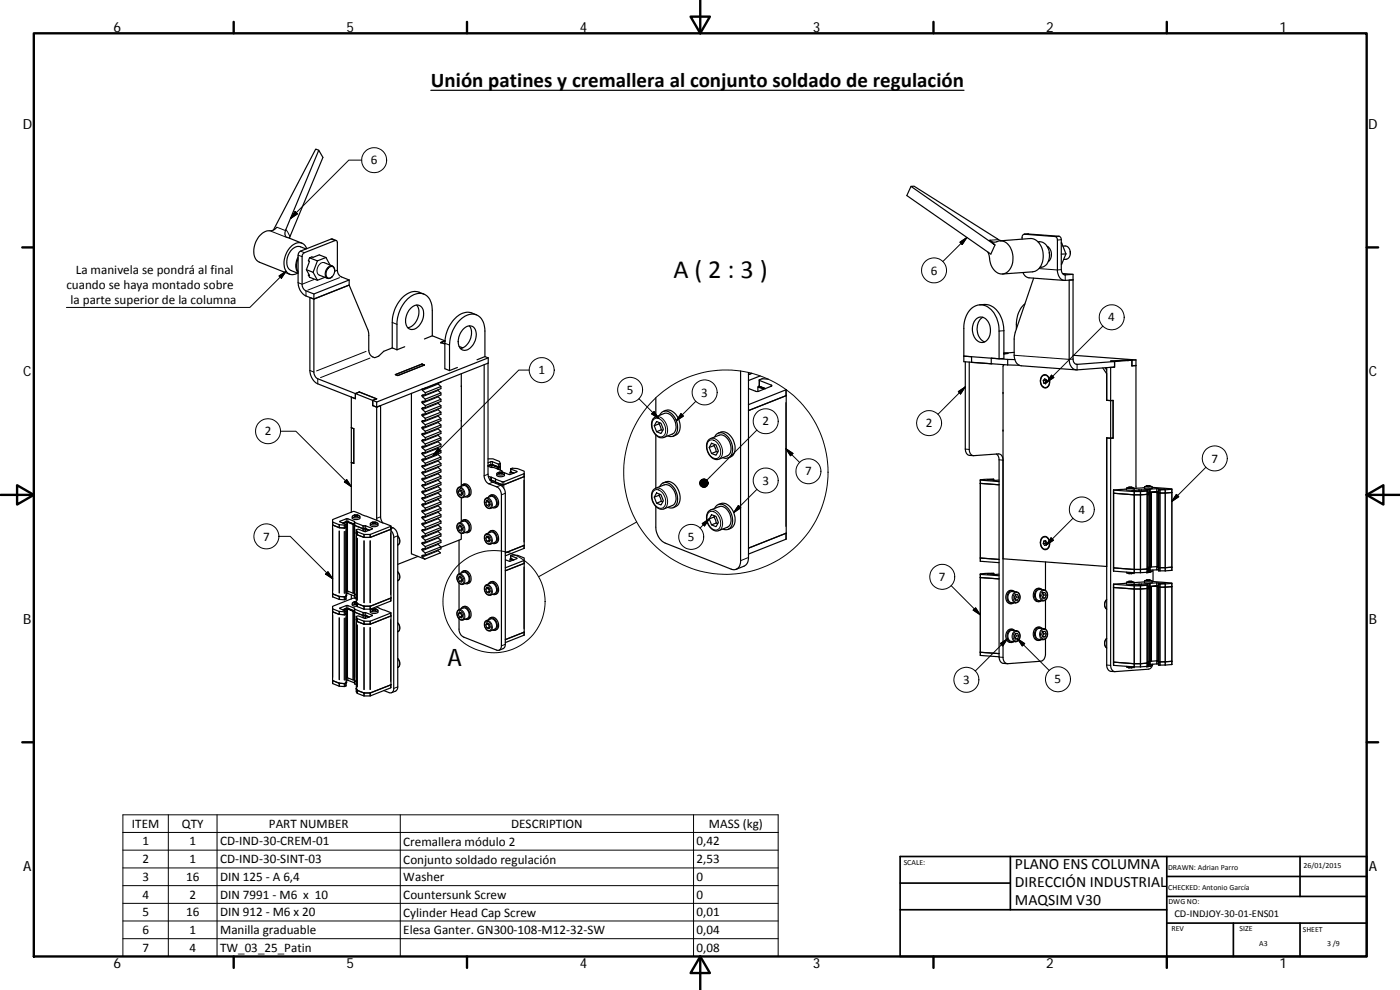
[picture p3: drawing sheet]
<svg xmlns="http://www.w3.org/2000/svg" width="420mm" height="297mm" viewBox="0 0 420 297" stroke-linecap="round" stroke-linejoin="round" font-family="sans-serif">
<g fill="none" stroke="#000" stroke-width=".36">
<path d="M129.3 27.1h160M95.7 45.1l1.2 2.1-10 24.3M273.4 55.9l-1.3 2.8 25.3 17.5 1.2-2.7M82.1 69l12.7-24.3 .9 .4-9.9 23.8-.3 1.5 .6 .8M83.1 68.2a2.89 2.89 0 0 1-2.8 1.1 6.3 6.3 0 0 0-3.3 8.7l.9 .7 9 3.6M86.2 71.2l4.4 1.8M89.5 77.6a4.5 4.5 0 0 0 0 3.9M89.5 77.1a4.3 4.3 0 0 0 0 4.7M91.8 74.7l-1.6-.7a3.6 3.6 0 0 0-4 3.4 3.2 3.2 0 0 0 1.2 3.8l2.1 .8M92.1 74.6a2.56 2.56 0 0 0-4.5-.9 6.6 6.6 0 0 0-1.7 7.7 2.35 2.35 0 0 0 3.4 .5M92.9 77.4l-.3 .9 .3 .1-.9 2.5M92.9 77.4l2.4 .9"/>
<path d="M95.3 78.3l-1.3 3.4M97.3 78.8l2.4 1M97.8 77.3l1.2 2.2M97.8 77.3l-2-.8-1.9 .7-.3-.1-.7 .3M97.8 77.3l-2.5 1M100.9 72.2l-1.4-.5-9.6 3.9-.4 1v8.2a4.5 4.5 0 0 0 2.3 4l2.4 .9M300.1 72.3l9.1-.7a4.8 4.8 0 0 1 3.9 5.5 4.2 4.2 0 0 1-3.2 4.5l-9 .6M300.5 72.2l-26.2-16.3h-.9l25.2 17.6-1.5-1.4a2.2 2.2 0 0 0 2.8 .2 4.2 4.2 0 0 1 4 4.2 4.8 4.8 0 0 1-2.9 5.7 4.4 4.4 0 0 1-4-4.8l-.6-1.8M306.7 71.8a1.08 1.08 0 0 1 .7-1.5l9.2 .7 .5 .2 .2 .8v9a2.73 2.73 0 0 0 2.4 3.1l2.3-.1M307.4 70.3l10.4 .6 .5 .2 .2 .8v9a1.4 1.4 0 0 0 1.2 1.6l2.3-.2M311.5 72.6a3.4 3.4 0 0 1 3.5 3.8 3.2 3.2 0 0 1-2.9 3.8M314.3 73.9a2.92 2.92 0 0 1 .3 4.6"/>
<path d="M314.7 74.2h-.3M314.9 75.8h.1M314.9 75.8l.1 .8M314.9 78.1l-.2 .1M318.6 72.9h.1M318.6 72.9l1.3 3.3M319 73.9a2.07 2.07 0 0 1 2.1 1 2.07 2.07 0 0 1-.3 2.4l-.6 .4-1 .2M319.9 76.2l-1.4 .1M319.9 76.2l-1.4 3M321.2 75.5h.1M321.2 75.5v.4M92 80.9l.9 1.8-.3-.2 .3 .7 2.4 .9"/>
<path d="M92 80.9l2 .8M94 81.7l1.3 2.4 2.2-.9M94.2 89.7l-1.2-.4v21.9a4.6 4.6 0 0 0 2.4 4l11.2 4.4v-1.5M95.8 82.5l2.5 1M98.7 80.3a1.09 1.09 0 0 1 1.4-.2 1.09 1.09 0 0 1 .3 1.5 1.66 1.66 0 0 1-2.2 1.6 2.22 2.22 0 0 1 .5-2.9zM100.4 81.2a1.19 1.19 0 0 0-.8-1.4 1.19 1.19 0 0 0-1.5 .8 1.89 1.89 0 0 0 .4 3l.7-.2 .5-.4M104.8 84l-2.3-.9a2.27 2.27 0 0 1-1.2-2v-8.3l-.2-.5-.4-.1-9.7 3.8-.3 .8v8.5a2.13 2.13 0 0 0 1.1 2l2.4 .9M104.8 84l-10.6 4.2v1.5M104.8 84v1.5l-10.6 4.2M123.3 92.5a2.13 2.13 0 0 1 2.6-.8 2.13 2.13 0 0 1 1.2 2.4 4.7 4.7 0 0 1-3.5 4.8 2.56 2.56 0 0 1-1.8-3.5l.4-1.4zM125.1 91.5a4.7 4.7 0 0 1-2.7 6.8M127.2 88.2l-1.4-.5a5.6 5.6 0 0 0-6.2 3 11.2 11.2 0 0 0-1.9 6.1v7.6"/>
<path d="M139.1 98.7a2.14 2.14 0 0 1 2.6-.8 2.14 2.14 0 0 1 1.2 2.5 4.7 4.7 0 0 1-3.5 4.7 2.61 2.61 0 0 1-1.8-3.5l.6-1.8zM140.9 97.8a4.7 4.7 0 0 1-2.7 6.8M143 94.5l-1.4-.6a5.5 5.5 0 0 0-6.1 3 11 11 0 0 0-2 6.1v7.6l1.4 .6M292.8 95.9a2.3 2.3 0 0 1 3.9 1 4.1 4.1 0 0 1-1.6 5.8 3.4 3.4 0 0 1-3.3-4l.2-1.4zM294 91.5a5.7 5.7 0 0 1 6.8 4.5l.5 3.2v8.3l-1.5 .1M295 95.2a4.4 4.4 0 0 0 .5 7.4M307 81.8a2.19 2.19 0 0 0 1.8 1.6l10.7 .7M307.6 91.2a8.5 8.5 0 0 0-2.6 7.5M310.2 83.5l-5.5 16.2-.3 1.5v5.4a2.93 2.93 0 0 0 2.1 3.1l16.5 1.3M318.9 82.1l3.1 .2v1.7M320.9 84.1v23.7a2.69 2.69 0 0 0 2.3 3.2l11.3-.9v-1.6M322 84v23.7a1.42 1.42 0 0 0 1.2 1.6l11.3-.8"/>
<path d="M105.4 119.2h.1M105.4 119.2v34.5M106.6 119.6h.1M106.7 118.1v1.6l-1.3-.5M107.8 117.6l5.2 2.1-1.1 .4M107.8 117.6l-1.1 .5 5.2 2M107.8 117.6l-1.2 .5M107.8 117.6l5.3 2.1-1.2 .4M107.8 117.6h.1M117.7 104.4l1.4 .5M117.7 104.4l-2.5 1-1.6 1.5-1.2 .4a2.32 2.32 0 0 1-1.7-2.2l-.2-5.8-5.7-13.8-10.6 4.2v21.9a2.37 2.37 0 0 0 1.2 2l11.2 4.5M118.6 112.4l8.1-3.2 .7 .3-8 3.2z"/>
<path d="M118.7 112.4h.1M119.4 112.7h.1M121.5 104l-2.4 .9M123.5 118v48.2l4 1.6M126.7 109.2l.7 .3-8 3.2-.7-.3M126.7 109.2l-8 3.2M126.7 116.8l.9 1v.7M127.6 116.5l-.5 .1M127.6 118.5l-.9 .2 .9 1.1v.6M129.7 100.8v-7.7a4.4 4.4 0 0 0-3.6-5.1 7.8 7.8 0 0 0-6.5 6.1l-.5 2.6v8.2M129.7 100.8l-2.3 .9M129.7 100.8l3.8 1.5"/>
<path d="M131.4 117l.9 .9v.6l-4.7 1.9M131.4 118.9l.9 .9v.6l-4.7 1.9M131.4 115.1l.9 .9v.6l-4.7 1.9M132.3 114.5l-4.7 1.9M132.3 116l-4.7 1.8M132.3 117.9l-4.7 1.9M132.3 119.8l-4.7 1.9M133.5 102.3l-1.2 .4 1.2 .5-1.2-.5 1.3-.4M133.5 102.3h.1M137.3 110.3l-2.4 .9M137.8 103.9l1.1 .5M138.4 112.1v3.8"/>
<path d="M138.5 115.9l-.1 10.4M138.5 115.9h-.1M145.3 109.4v33.3a2.84 2.84 0 0 0 1.4 2.5l2.4 .9a2.64 2.64 0 0 1 1.4 2.4v45.3a1.1 1.1 0 0 1-1.4 1.3l-9.9-3.9a2.58 2.58 0 0 1-1.4-2.4v-3.1M145.5 107v-7.7a4.7 4.7 0 0 0-3.2-5 7.2 7.2 0 0 0-6.6 5.4l-.6 1.9-.2 1.9v7.7M145.5 107l1 .4M145.5 107l-2.3 1M146.5 108.9v33.4a2.64 2.64 0 0 0 1.4 2.4l2.3 .9a2.72 2.72 0 0 1 1.4 2.4v45.3l-.2 1.1-1.6 .7M146.5 107.4l-33.5 13.2M146.5 107.4v1.5l-33.5 13.3M196.8 119.4v5.6M222.3 111.3v56.9a2.17 2.17 0 0 1-2.9 2.6l-19.7-7.8a5.3 5.3 0 0 1-2.9-4.8v-6.2M224.6 111.8v55.5a2.62 2.62 0 0 1-1.3 2.6l-2.4 .9"/>
<path d="M225.6 112l-1 .4M227.4 116.1v1.4M227.8 114v2M227.8 115.8l1.9 .8zM228.1 112.8l-3.5 1.4M229.7 116.6l-1.8-.7-.5 .2 1.8 .7M230.6 113.8l-1.8-.2-1 .4 3.8 1.6v.2l-4.2 1.7-2.8-.9M236 118.6l-11.4 4.6M289.7 108.6v26.1a1.76 1.76 0 0 0 1.3 1.9l1.2 .1M290.9 108.6v26.3a1.64 1.64 0 0 0 1.4 1.8l7.3-.5a1.55 1.55 0 0 1 1.4 1.9M297.7 109.1l-.2 .1M299.8 107.6v-8.3a7.7 7.7 0 0 0-4.6-7.7 4.8 4.8 0 0 0-5.4 3.8l-.5 2.5v10.6l13.1 1"/>
<path d="M299.8 107.6l-2.3-.1v1.7l-5.9-.5v-1.7l-2.3-.2 13.1 1M301.3 106l1.1 .1M301.3 109.4l-.3 .4v19.3M302.4 107.8l2.2 .1M302.4 107.8v1.7M302.4 109.5l3.5 .1M304.4 105.7l-3.1 .3h1.2l-1.2 .2 1.1-.2M312.7 112.8a1.42 1.42 0 0 1 1.7-.1 1.42 1.42 0 0 1 .6 1.5 1.55 1.55 0 0 1-.3 1.6 1.55 1.55 0 0 1-1.6 .4 2.46 2.46 0 0 1-.4-3.4zM312.8 112.9a1.37 1.37 0 0 1 1.6-.1 1.37 1.37 0 0 1 .5 1.5 1.34 1.34 0 0 1-.4 1.6 1.34 1.34 0 0 1-1.7-.1 2.38 2.38 0 0 1 0-2.9zM313.1 114.2l.1 .7M313.1 114.2l.4-.5 .5 .2 .1 .8-.3 .5-.6-.3M313.5 112.5h.1"/>
<path d="M313.6 114.1l.2 .8M313.6 114.1l-.5 .1M313.8 114.9h-.6M313.8 114.9h.1M313.9 116.3h-.1M313.9 113.8l-.3 .3M322 106.6l18.9 1.4M331 110.4l1.1 1.7 .2 8M331.7 110.3l.4 .7M332.1 110.3v9.8M333.1 110.2l.2 .1M333.3 110.3v89.3a1.69 1.69 0 0 0 1.4 1.9l9.9-.7a1.69 1.69 0 0 0 1.4-1.5"/>
<path d="M334.5 110.2l-1.2 .1M334.5 108.5v1.7h-.2M338.5 108l1.2 .1M338.5 108l-5.2 .4 1.2 .1 5.2-.4M338.5 108l-5.2 .4 1.2 .1M339.7 109.7h.1M339.7 108.1v1.7M340.7 109.7h.2l.1 36.8M340.9 108v1.6l-1.2 .1M340.9 108l-1.2 .1M340.9 109.7l-1.2 .1M105.4 128.3h.1"/>
<path d="M105.4 128.3l.8 .3M105.4 138.7l.8 .3M105.5 138.7h-.1M106.2 128.6v10.4l-.8-.3M106.2 139h.1M106.2 128.6v10.4M111.9 121.7h.1M111.9 120.1l1.1 .5M111.9 120.1v1.6M111.9 121.7l1.1 .5M113 120.6v1.6M114.2 121.7h.1"/>
<path d="M114.2 121.7v33.7l.7 1.5M114.2 121.7l-1.2 .5 .1 33.9M127.6 120.4h-.8l-.1 .2 .9 1.1v.6M127.6 122.3l-.8 .1-.1 .2 .9 1v.6M127.6 124.2l-.9 .3 .9 1v.7M127.6 126.2l-.9 .2 .1 .3 .8 .7v.7M127.6 128.1l-.9 .2 .9 1.1v.6M127.6 130l-.9 .2 .9 1.1v.6M127.6 131.9l-.8 .1-.1 .2 .9 1v.7M127.6 133.9l-.9 .2 .9 1v.7M127.6 135.8h-.8l-.1 .2 .1 .4 .8 .7v.6M127.6 137.7l-.9 .2 .9 1.1v.6"/>
<path d="M127.6 139.6l-.9 .3 .9 1v.6M131.4 120.8l.9 .9v.7l-4.7 1.8M131.4 122.7l.9 1v.6l-4.7 1.9M131.4 124.7l.9 .9v.6l-4.7 1.9M131.4 126.6l.9 .9v.6l-4.7 1.9M131.4 128.5l.9 .9v.7l-4.7 1.8M131.4 130.5l.9 .9v.6l-4.7 1.9M131.4 132.4l.9 .9v.6l-4.7 1.9M131.4 134.3l.9 .9v.6l-4.7 1.9M131.4 136.2l.9 .9v.7l-4.7 1.8M131.4 138.2l.9 .9v.6l-4.7 1.8M132.3 121.7l-4.7 1.9"/>
<path d="M132.3 123.7l-4.7 1.8M132.3 125.6l-4.7 1.8M132.3 127.5l-4.7 1.9M132.3 129.4l-4.7 1.9M132.3 131.4l-4.7 1.8M132.3 133.3l-4.7 1.8M132.3 135.2l-4.7 1.9M132.3 137.1l-4.7 1.9M132.3 139.1l-4.7 1.8M138.4 126.3h.1M138.4 126.3v19.4M146.5 137.7a4.9 4.9 0 0 1 3.3 .7l.3 .7"/>
<path d="M146.5 138.9l1.2-.4 1.9 .8 .5-.2M146.5 139.9l1.7 .4 4.6 2.1 2.3-.8-1.8-.9 .5-.2a6 6 0 0 1 3.5 .9v.7M146.5 139.9l.9-.3v.7M147.4 139.6l-.9 .1 1.2-.3 1.9 .7M147.6 139.6l.3-.1 1.7 .6-.3 .1zM147.6 139.6v.7M150.1 140l-.5 .1M150.1 139.1v2M196.2 125.5l3.1-1.4a3.3 3.3 0 0 1 3.6 3.5 2.41 2.41 0 0 1-1.1 2.6l-2.6 1.1a3.3 3.3 0 0 1-3.6-3.2v-1.5zM196.8 130.5v16M197.1 126.5l1.3 .5 .7 1.8-.7 1.3-1.3-.6-.7-1.8zM197.8 127.2l.6 1.8"/>
<path d="M197.8 127.2l-1.4 .5M198 124.6a2.14 2.14 0 0 1 1.8-1.3 2.14 2.14 0 0 1 2 1.1 4.7 4.7 0 0 1 .6 6.3l-.9 .3-1.1-.2M198 126.9l-.2 .3M198.4 129l.5 .1M198.4 129l-1.3 .5M199.1 123.4a3.1 3.1 0 0 1 4.4 2.1 3.7 3.7 0 0 1-.7 5.1l-.8 .3M212.7 132l3.1-1.4a3.3 3.3 0 0 1 3.5 3.1 2.53 2.53 0 0 1-1 3.1l-2.6 1a3.5 3.5 0 0 1-3.7-3.8l.2-1.1zM213.5 133l1.4 .5 .7 1.8-.7 1.3-1.4-.5-.7-1.8zM214.3 133.7l.7 1.8M214.3 133.7l-1.5 .6M214.5 133.4l-.2 .3M214.5 131.1a2.11 2.11 0 0 1 1.8-1.3 2.11 2.11 0 0 1 2 1.1 4.6 4.6 0 0 1 .6 6.3l-1 .3-1-.2"/>
<path d="M215 135.5l.4 .1M215 135.5l-1.5 .6M215.6 129.9a3.3 3.3 0 0 1 4.6 2.5 3.3 3.3 0 0 1-1.7 5M224.6 121.4l11.3-4.5 .1 43-11.4 4.6 11.4-4.6v1.8l-11.4 4.5M299 136.2l.6 .6 .2 1.2v59.1a1.76 1.76 0 0 0 1.3 1.9l1.2 .1M301 129.1v68.1a1.69 1.69 0 0 0 1.4 1.9l9.9-.7a1.9 1.9 0 0 0 1.5-2.1v-4.6M332.1 120.1h1.8M332.1 120.1h2v11.3M332.3 131.4h1.8M333.9 131.4h.2M334 120.2v11.2h-1.9v68.1a1.8 1.8 0 0 0 1.3 1.9l1.2 .1M99.8 156.6l.1 .1a6.4 6.4 0 0 0 3.4 .8l.6-.2-1.9-.8 2.1-.9 2.2 .8 .1 .3"/>
<path d="M99.8 157.5h.1a6.4 6.4 0 0 0 3.4 .9l.6-.2M99.8 156.6v-.7l6.4-2.5 11.1 4.4-6.3 2.6a5.3 5.3 0 0 1-3.8-.8M99.8 156.6l.1 22.5a6.1 6.1 0 0 0 3.4 .9l.6-.2v-22.4M103.2 157l.8-.3v22l-.1 .1M103.9 158l.1 .1-.1 .1M104 156.7l-1.1 .2 1.2-.4 2.3 .9M104.3 156.7l1.9 .5-.3 .2zM104.3 156.7v20.6l1.9 .6M105.8 154.9v.7l.9 .3 1.1-.2 .2-.3v-.5M105.8 154.8l1.2-.3a.57 .57 0 0 1 .7 .1 .57 .57 0 0 1 .1 .6l-.8 .2a.79 .79 0 0 1-1.2-.6zM105.9 157.4v20.6M106.2 157.2v20.7"/>
<path d="M106.3 154.6l.9-.1 .3 .4-.6-.1-.4 .2-.2-.1 .3-.2zM106.4 156.7l5.4 1.9-2.2 .9-2.1-.7-.6 .2M106.4 157.6l2.6 1 .8 .1 1 .4-1.1-.3 .9 .4M106.4 156.7v22.4l.5 .3M106.5 154.5v.2M106.6 154.7v.3M106.9 154.6v.2M106.9 159l.3 .6M107.2 154.7v.3M107.2 154.5v.2M107.2 159.6h.1M109.7 158.8v.7"/>
<path d="M111.2 157.1l-.1 .4a1.6 1.6 0 0 0 2.3 0v-.4M111.2 156.9l1.2-.3a.56 .56 0 0 1 .7 .1 .56 .56 0 0 1 .2 .6l-.6 .2a.92 .92 0 0 1-1.5-.6zM111.7 156.8l.9-.1 .3 .1h-.3l.3 .2-.3 .2-.3-.3-.4 .3-.2-.2 .3-.2zM111.9 156.7v.1M112 156.8v.3M112.3 156.7v.2M112.6 156.8v.3M112.6 156.7v.1M117.3 159.2l.6 .8 .3 .9v45.6a1.08 1.08 0 0 1-1.4 1.3l-1.6-.6M117.3 158.1a2.65 2.65 0 0 1 2.1 2.6v45.4l-.5 1.2-1.4 .5M117.3 158.7l-6.3 2.5a5.3 5.3 0 0 1-3.8-.7l-.3-.6M117.3 157.9v22.4l-6.3 2.5a5.4 5.4 0 0 1-3.8-.8l-.3-.6v-22.4"/>
<path d="M127.6 141.5l-.9 .3 .9 1.1v.6M127.6 143.5l-.9 .2 .9 1.1v.6M127.6 145.4l-.8 .1-.1 .1 .9 1.1v.6M127.6 147.3l-.8 .1-.1 .2 .9 1v.6M127.6 149.2l-.9 .3 .1 .3 .8 .7v.7M127.6 151.2l-.9 .2 .1 .4 .8 .7v.6M127.6 153.1l-.9 .2 .9 1.1v.6M127.6 155l-.9 .3 .9 1v.6M127.6 156.9l-.9 .3 .9 1v.7M127.6 158.9l-.9 .2 .9 1.1v.6M131.4 140.1l.9 .9v.6l-4.7 1.9M131.4 142l.9 .9v.6l-4.7 1.9"/>
<path d="M131.4 143.9l.9 .9v.7l-4.7 1.8M131.4 145.8l.9 .9v.7l-4.7 1.8M131.4 147.7l.9 1v.6l-4.7 1.9M131.4 149.7l.9 .9v.6l-4.7 1.9M131.4 151.6l.9 .9v.7l-4.7 1.8M131.4 153.5l.9 1v.6l-4.7 1.8M131.4 155.4l.9 1v.6l-4.7 1.9M131.4 157.4l.9 .9v.6l-4.7 1.9M131.4 159.3l.9 .9v.6l-4.7 1.9M132.3 141l-4.7 1.9M132.3 142.9l-4.7 1.9M132.3 144.8l-4.7 1.9"/>
<path d="M132.3 146.7l-4.7 1.9M132.3 148.7l-4.7 1.8M132.3 150.6l-4.7 1.9M132.3 152.5l-4.7 1.9M132.3 154.5l-4.7 1.8M132.3 156.4l-4.7 1.8M132.3 158.3l-4.7 1.9M137.9 146.9l.6 .3 .4 .9-.4 .6-.6-.3-.4-.9zM137.9 157.6l.6 .3 .4 .9-.4 .6-.6-.2-.4-1zM138.2 147.2l.4 .9M138.2 157.9l.4 1M138.2 147.2l-.7 .3"/>
<path d="M138.2 157.9l-.7 .3M138.3 145.9a1.21 1.21 0 0 1 1.3-.6 1.21 1.21 0 0 1 1 1 1.74 1.74 0 0 1-.6 2.8l-.4-.1M138.3 147.1l-.1 .1M138.3 157.8l-.1 .1M138.3 156.7a1.33 1.33 0 0 1 1.5-.6 1.33 1.33 0 0 1 .9 1.2 1.64 1.64 0 0 1-.7 2.6l-.4-.1M138.4 149.3v7.1M138.6 148.1l.2 .1M138.6 158.9h.2M138.6 148.1l-.7 .3M138.6 158.9l-.7 .3M138.9 145.4a1.9 1.9 0 0 1 2.5 2.2l-.2 .9-.9 .6M138.9 156.1a1.9 1.9 0 0 1 2.5 2.2l-.2 .9-.9 .6"/>
<path d="M146.1 150.2l.7 .2 .3 .9-.3 .7-.7-.3-.3-.9zM146.5 150.5l.3 .9M146.5 150.5l-.7 .3M146.5 142.9l.8 .3M146.6 159.9a1.21 1.21 0 0 1 1.2-.6 1.21 1.21 0 0 1 1 1 1.74 1.74 0 0 1-.5 2.8l-.5-.1M146.6 149.2a1.33 1.33 0 0 1 1.4-.5 1.33 1.33 0 0 1 1 1.2 1.67 1.67 0 0 1-.7 2.5l-.5-.1M146.6 150.3l-.1 .2M146.8 151.4h.3M146.8 151.4l-.7 .3M147.1 159.3a2.08 2.08 0 0 1 2.1 .7 2.08 2.08 0 0 1 .4 2.2l-.4 .6-.6 .3M147.1 148.6a2.08 2.08 0 0 1 2.1 .7 2.08 2.08 0 0 1 .4 2.1l-.3 .5-.7 .4M147.3 144.1l-.3-.1 .3 .3"/>
<path d="M147.3 143.2v.9M147.3 144.1h.2v.3M147.3 143.2h.2M147.3 144.1h.2M147.5 143.2v.9M147.5 143.2l1.2 .6M147.5 144.1l1.2 .5M148.7 143.8v1.2M149.1 142.1a1 1 0 0 0 1.5 .9l.7-.2 .1-.7M149.2 141.9l1.2-.3a.57 .57 0 0 1 .6 .1 .57 .57 0 0 1 .2 .6l-.6 .2a.91 .91 0 0 1-1.4-.6zM149.3 140.2v.5M149.6 140.1v.7"/>
<path d="M149.6 141.8l1-.1 .3 .1h-.4l.4 .2-.3 .2-.4-.2-.3 .2-.3-.2 .4-.2zM149.9 141.7v.1M150 141.8v.3M150.2 141.7v.3M150.5 141.8v.3M150.6 141.7v.1M153.1 141.7v.7M153.3 141.6l.9 .4M153.3 141.6h.1M153.3 140.7v.9M154.2 142l-.9-.4-.2 .1 .8 .3M157.3 143v-.9l-6.2 2.5-2.4-.8"/>
<path d="M157.3 143v20.7M157.3 143l-6.1 2.4-2.5-.7M196.2 146.9l3.1-1.4a3.6 3.6 0 0 1 3.6 4 2.29 2.29 0 0 1-1.1 2.2l-2.6 1a3.4 3.4 0 0 1-3.7-3.8l.2-1.1zM197.1 147.9l1.3 .6 .7 1.7-.7 1.3-1.3-.5-.7-1.8zM197.8 148.6l.6 1.8M197.8 148.6l-1.4 .6M198 146a2.14 2.14 0 0 1 1.8-1.3 2.14 2.14 0 0 1 2 1.1 4.9 4.9 0 0 1 .8 6.1l-.8 .5-1.4-.2M198 148.3l-.2 .3M198.4 150.4l.5 .1M198.4 150.4l-1.3 .6M199.1 144.9a3.1 3.1 0 0 1 4.4 2 3.7 3.7 0 0 1-.7 5.1l-.8 .3M212.5 153.6l.8-.6 2.5-1a3.4 3.4 0 0 1 3.6 3.6 2.38 2.38 0 0 1-1.1 2.6l-2.6 1a3.2 3.2 0 0 1-3.6-3.2v-1.4z"/>
<path d="M213.5 154.4l1.4 .6 .7 1.8-.7 1.2-1.4-.5-.7-1.8zM214.3 155.1l.7 1.8M214.3 155.1l-1.5 .6M214.5 154.8l-.2 .3M214.5 152.5a2.12 2.12 0 0 1 1.8-1.3 2.12 2.12 0 0 1 2 1.1 4.9 4.9 0 0 1 .8 6.1l-.8 .5-1.4-.1M215 156.9l.4 .1M215 156.9l-1.5 .6M215.6 151.4a3.3 3.3 0 0 1 4.6 2.5 3.3 3.3 0 0 1-1.7 4.9M294.2 144.1l5.6 .4M294.2 145l5.6 .5M294.2 144.1v24.3l5.6 .4M298.2 143.8v.3"/>
<path d="M299.8 144h-3.5l1.9-.2h-.5l-3.5 .3M334.2 147v24.4l6.1 .4M334.2 148l6.1 .5 4.2-.3M338.1 146.7l-3.9 .3 6.1 .5 4.2-.3M338.1 146.5l-.1 .5 .7 .1 1.7-.1-.1-.5M338.1 146.5h2.2M338.9 146.2h.6M338.9 146.2v.1M339.2 146.2h.1M339.5 146.2v.1M340.3 146.5l-.8-.3 .3 .1h-1.2l.3-.1-.8 .3M343.5 146.3l-3.2 .3"/>
<path d="M343.5 146v.6l.4 .1 1.9-.1-.1-.6M343.5 146h2.2M344.3 145.9l.3-.2 .3 .2M344.5 147.2v24.4l-.2 .1M344.6 145.7v.1M345 146.8l.1 1M345 147.8l.1 22.4M345 146.8l-5.3 .4h4.8M345 147.8h-.5M345.1 146.8l2.1-.2 2.4 .2-1.9 .1M345.1 147.8h-.1M345.3 147.7v22.4"/>
<path d="M345.3 147.7l1.9-.1zM345.6 147.7v22.4M345.7 146l-.8-.2 .3 .1h-1.2l.3-.1-.8 .2M345.8 146.2l5.9 .6M347.2 147.6v22.4l-1.9 .1M347.5 147.6v22.7h.2M347.5 147.9h.2M347.7 146.9h.1M347.7 147.9h.1M347.7 147.6l-2.6 .1M347.7 147.6h-.2h.2M347.7 146.9v24.4"/>
<path d="M347.7 146.9l4-.1v1M351.7 147.8l-4 .1M351.7 147.8v22.4M99.8 178.1l.1 .1a6.1 6.1 0 0 0 3.4 .9l.6-.2M104 178.1l2.4 .8M104 177.2h.3M105.4 178.5v1.2M106.2 177.9l.2 .2M106.4 178.2l.5 .3M106.9 179.7l-1-.2-6 2.4-.1 .7M117.3 179.4l-6.3 2.5a5.4 5.4 0 0 1-3.8-.8l-.3-.6h-.3a.51 .51 0 0 0-.6 .1 .51 .51 0 0 0-.1 .6l1.1 .2M119.4 160.8a1.78 1.78 0 0 1 0 2.7"/>
<path d="M119.4 171.5a1.8 1.8 0 0 1 0 2.8M125.4 166.9l-6 2.4M127.6 160.8h-.8l-.1 .2 .9 1.1v.6M127.6 162.7l-.8 .1-.1 .2 .9 1v.6M127.6 164.6l-.9 .3 .1 .3 .8 .7v.7M127.6 166.6l-.9 .2 .8 1M131.4 161.2l.9 .9v.7l-4.7 1.8M131.4 163.1l.9 1v.6l-4.7 1.9M131.4 165.1l.8 .8-4.7 1.9M132.3 160.2l-4.7 1.9M132.3 162.1l-4.7 1.9M132.3 164.1l-4.7 1.8"/>
<path d="M137.8 162.1v10.1M137.8 174.9v8M137.9 172.9l.6 .3 .4 .9-.4 .6-.6-.3-.4-.9zM138.2 173.3l.4 .9M138.2 173.3l-.7 .2M138.3 173.1l-.1 .2M138.3 172a1.21 1.21 0 0 1 1.3-.7 1.21 1.21 0 0 1 1 1 1.76 1.76 0 0 1-.6 2.9l-.4-.1M138.4 160v1.8l-6.1 2.4M138.6 174.2h.2M138.6 174.2l-.7 .2M138.9 171.4a1.93 1.93 0 0 1 2.5 2.2l-.2 .9-.9 .6M146.1 160.9l.7 .2 .3 1-.3 .5-.7-.2-.3-.9z"/>
<path d="M146.1 176.2l.7 .2 .3 .9-.3 .7-.7-.3-.3-.9zM146.5 161.2l.3 .9M146.5 176.5l.3 .9M146.5 161.2l-.7 .3M146.5 176.5l-.7 .3M146.6 175.2a1.34 1.34 0 0 1 1.4-.5 1.34 1.34 0 0 1 1 1.2 1.65 1.65 0 0 1-.7 2.5l-.5-.1M146.6 161.1l-.1 .1M146.6 176.4l-.1 .1M146.8 162.1l.3 .1M146.8 177.4l.3 .1M146.8 162.1l-.7 .3M146.8 177.4l-.7 .3"/>
<path d="M147.1 174.7a1.93 1.93 0 0 1 2.5 2.2l-.3 1-.7 .5M151.6 168l1.5 .4 2-.8-1.8-.9 .5-.2a6 6 0 0 1 3.5 .9v.7M153.1 167.7v.7M153.3 167.7l.9 .3M153.3 167.6h.1M153.3 166.7v.9M153.3 167.6l.9 .4M154.2 168l-1.1-.3 .8 .4M157.3 169.1v-1l-5.7 2.3M157.3 169.1v20.6M157.3 163.7v.8l-5.7 2.3M157.3 169.1l-5.7 2.2"/>
<path d="M157.3 163.7l-5.7 2.2M294.2 172.3l5.6 .4M294.2 173.3l5.6 .4M294.2 167.4l5.6 .5M294.2 172.3v24.3l5.6 .5M298.2 172v.4M299.8 172.3l-3.5-.1 1.9-.2h-.5l-3.5 .3M301 167.7l31.1 2.3M302.9 177.9l.7-.4 1.4 .1a1.72 1.72 0 0 1 1.1 1.7 1.72 1.72 0 0 1-1.3 1.6l-1.3-.1a1.82 1.82 0 0 1-.6-2.9zM303.8 177.2a2.06 2.06 0 0 0-1.9 1.2 2.06 2.06 0 0 0 .3 2.2l.7 .5h.6M304.5 177.5a1.41 1.41 0 0 0-1.6-.1 1.41 1.41 0 0 0-.7 1.5 1.71 1.71 0 0 0 1.6 2.2l.5-.2M304.7 178.5l.7-.1 .3 .8-.3 .8-.7 .1-.3-.8z"/>
<path d="M304.7 178.5l.3 .6M305 179.1l-.3 .9h.7M305 179.1l.7 .1M312 176.6a2.06 2.06 0 0 0-1.8 1.2 2.06 2.06 0 0 0 .3 2.2l.6 .5h.6M312.7 161.3a1.43 1.43 0 0 1 1.7-.1 1.43 1.43 0 0 1 .6 1.5 1.53 1.53 0 0 1-.2 1.6 1.53 1.53 0 0 1-1.7 .5 2.45 2.45 0 0 1-.4-3.5zM312.8 161.4a1.37 1.37 0 0 1 1.6 0 1.37 1.37 0 0 1 .5 1.5 1.33 1.33 0 0 1-.4 1.6 1.33 1.33 0 0 1-1.7-.1 2.31 2.31 0 0 1 0-3zM312.8 176.9a1.41 1.41 0 0 0-1.6-.1 1.41 1.41 0 0 0-.7 1.4 1.58 1.58 0 0 0 .2 1.7 1.58 1.58 0 0 0 1.6 .5l.2-.1M313 177.8l.3 .7M313 177.8h.6l.4 .8-.4 .9h-.6l-.4-.8zM313.1 163.1l.4 .6 .5-.2M313.3 162.4l.5-.2 .4 .6-.2 .7M313.3 162.4l-.2 .7"/>
<path d="M313.3 178.5l.7 .1M313.3 178.5l-.4 .9 .7 .1M313.5 161.1h.1M313.6 163.1l.4 .4M313.6 163.1h-.5M313.8 162.3l-.2 .8M313.8 162.3l-.5 .1M313.8 164.8h.1M313.8 168.6v8.5M313.8 162.3h.1M332.1 179.9a2 2 0 0 0 0 2.9M334.2 175.3v24.3l6.1 .5"/>
<path d="M334.2 176.2l6.1 .5 4.2-.3M334.3 175.3h.1M334.2 170.4l6.1 .5 4.2-.3M334.3 175.3l6 .5 4.2-.3M338.1 171.7v.1M338.1 175l-3.8 .3M338.1 171.9l.7 .2M338.1 171.8h2.2M338.1 174.7v.6h1.1h1.1v-.6M338.1 174.7l.8-.3-.3 .1h1.2l-.3-.1 .8 .3zM338.9 172.1l-.3-.1h1.2l-.3 .1M338.9 172.1h.1"/>
<path d="M338.9 174.5h.6M339.2 174.4h.1M339.5 172.1h.1M340.3 171.9l-.6 .2M343.5 174.6l-3.2 .2M343.5 174.3v.5l.9 .1h1.3v-.6M343.5 174.3h2.2M344.2 171.7l-3.9 .1M344.3 171.7h-.1M344.3 171.7l.9-.1-.3 .1M344.3 174.1h.6M344.3 174v.1"/>
<path d="M344.5 175.5v24.3M344.6 174h.1M344.9 174v.1M345 175.1l.1 .9M345 176h.1M345 176l.1 22.4M345 170.2l.1 .9M345 175.1l-5.3 .3 4.8 .1M345 176l-.5 .1M345 170.2h-.5M345 171.2h-.5M345.1 175h4.5l-1.9 .2"/>
<path d="M345.1 170.2h-.1M345.1 171.1l-.1 .1M345.1 175v.1M345.3 170.1h-.2M345.3 176v22.4M345.3 176l1.9-.1zM345.6 176v22.4M345.7 174.3l-.8-.3 .3 .1h-1.2l.3-.1-.8 .3M345.7 171.4l-1.2 .1M345.7 171.4l-.7 .3M345.8 174.5l5.9 .5M345.8 171l-.1 .4"/>
<path d="M346 171v3.5M347.2 170h.3M347.2 175.9v22.4l-1.9 .1M347.5 175.9v22.6l4.2-.1M347.7 175.2h.1M347.7 176.1v.1M347.7 170.3h.1M347.7 171.3h.1M347.7 175.8l-2.6 .2M347.7 175.2v24.3l4-.1v-1M347.7 171l-2.6 .1M347.7 175.8l-.2 .1h.2"/>
<path d="M347.7 176.1h-.2h.2M347.7 175.2l4-.2v1M351.7 176l-4 .2M351.7 170.2l-4 .1M351.7 176v22.4M351.7 170.2v.9l-4 .2M99.8 182.6l.1 .1a6.1 6.1 0 0 0 3.4 .9l.6-.3-1.9-.8 2.3-.8 2 .8 .1 .3M99.8 183.5l.1 .1a6.1 6.1 0 0 0 3.4 .8l.6-.2M99.8 182.6l.1 22.5a5.9 5.9 0 0 0 3.4 .9l.6-.2v-22.5M103.2 183.1l.8-.4v22.1h-.1M103.9 184l.1 .1-.1 .1M104 182.7l-1.1 .3 1.4-.5 2.1 .9"/>
<path d="M104.3 182.7l1.9 .6-.3 .1zM104.3 182.7v20.7l1.9 .5M105.8 181v.6l1.4 .3M105.9 183.4v20.6M106.2 183.3v20.6M106.4 182.8l5.4 1.9-2.1 .8-2.4-.7-.4 .2 .3 .6M106.4 183.6l2.5 1.1h.9l1 .4-1.1-.3 .9 .4M106.4 182.8v22.3l.5 .3M106.5 180.6v.1M106.6 180.7v.3M106.9 180.6v.2M106.9 180.6l-.6 .1h.3l-.3 .2h.6"/>
<path d="M107.2 185.6h.1M109.7 184.8v.7M111.2 183.1l-.1 .5a1.6 1.6 0 0 0 2.3 0v-.5M111.2 182.9l1.2-.2a.56 .56 0 0 1 .7 0 .56 .56 0 0 1 .2 .6l-.9 .3a.81 .81 0 0 1-1.2-.7zM111.7 182.8l.9-.1 .3 .1h-.3l.3 .3-.3 .1-.3-.2-.4 .2-.2-.1 .3-.3zM111.9 182.7v.1M112 182.8v.4M112.3 182.8v.2M112.6 182.8v.4M112.6 182.7v.1M112.9 182.1l4.4 1.8-6.3 2.5a5.6 5.6 0 0 1-3.8-.8M117.3 184.8l-6.3 2.5a5.6 5.6 0 0 1-3.8-.8l-.3-.6"/>
<path d="M117.3 183.9v22.4l-6.3 2.5a5.4 5.4 0 0 1-3.8-.8l-.3-.6v-22.4M119.4 186.8a1.77 1.77 0 0 1 0 2.7M119.4 197.5a1.8 1.8 0 0 1 0 2.8M119.4 189.5h.1M137.9 183.6l.6 .3 .4 .9-.4 .6-.6-.2-.4-.9zM138.2 184l.4 .9M138.2 184l-.7 .3M138.3 182.7a1.21 1.21 0 0 1 1.3-.6 1.21 1.21 0 0 1 1 .9 1.75 1.75 0 0 1-.6 2.9l-.4-.1M138.3 183.8l-.1 .2M138.6 184.9l.2 .1M138.6 184.9l-.7 .3M138.9 182.1a1.92 1.92 0 0 1 2.5 2.2l-.2 .9-.9 .6"/>
<path d="M146.1 186.9l.7 .3 .3 .8-.3 .7-.7-.3-.3-.9zM146.5 187.2l.3 1M146.5 187.2l-.7 .3M146.6 185.9a1.21 1.21 0 0 1 1.2-.6 1.21 1.21 0 0 1 1 1 1.71 1.71 0 0 1-.5 2.8l-.5-.1M146.6 187.1l-.1 .1M146.8 188.2h.3M146.8 188.2l-.7 .2M147.1 185.4a2.08 2.08 0 0 1 2.1 .6 2.08 2.08 0 0 1 .4 2.2l-.4 .6-.6 .3M157.3 189.7v.9l-5.7 2.2M157.3 189.7l-5.7 2.2M294.2 195.7l5.6 .4M303.1 189.3l.5-.2 1.4 .1a1.72 1.72 0 0 1 1.1 1.8 1.72 1.72 0 0 1-1.3 1.5l-1.3-.1a1.87 1.87 0 0 1-.4-3.1z"/>
<path d="M303.8 188.8a2.11 2.11 0 0 0-1.9 1.5 2.11 2.11 0 0 0 .7 2.3l.9 .2M304.5 189.2a1.42 1.42 0 0 0-1.6-.2 1.42 1.42 0 0 0-.7 1.5 1.58 1.58 0 0 0 .3 1.6 1.58 1.58 0 0 0 1.6 .6l.2-.2M304.7 190.1l.7-.1 .3 .8-.3 .9h-.7l-.3-.8zM304.7 190.1l.3 .7M305 190.8l-.3 .8 .7 .1M305 190.8h.7M312 188.2a2.1 2.1 0 0 0-1.9 1.5 2.1 2.1 0 0 0 .8 2.3l.8 .2M312.8 188.6a1.42 1.42 0 0 0-1.6-.2 1.42 1.42 0 0 0-.7 1.5 1.58 1.58 0 0 0 .2 1.6 1.58 1.58 0 0 0 1.6 .5l.2-.1M313 189.5l.3 .7M313 189.5l.6-.1 .4 .8-.4 .9h-.6l-.4-.8zM313.3 190.2h.7M313.3 190.2l-.4 .8 .7 .1"/>
<path d="M313.8 180v8.8M332.1 191.5a2 2 0 0 0 0 2.9M334.2 198.6l6.1 .5 4.2-.3M338.1 199.9v.2M344.2 199.9l.1 .1M344.2 199.9h.1M344.2 199.9l-3.9 .2M344.3 199.9h.9l-.3 .1M344.3 199.9v.1M344.5 199.8l-.2 .1M344.9 199.9v.1M345 198.4h.1"/>
<path d="M345 198.4l.1 1M345 199.4h.1M345 198.4l-.5 .1M345 199.4h-.5M345.3 198.4h-.2M345.7 199.7l-1.2 .1M345.7 199.7l-.7 .2M345.8 199.3l-.1 .4M347.2 198.2h.3M347.7 199.2l-2.6 .1M99.8 204.2h.1a5.9 5.9 0 0 0 3.4 .9l.6-.2M104 204.1l2.4 .9"/>
<path d="M104 203.2h.3M106.2 203.9l.2 .2M106.4 204.3l.5 .2M117.3 205.4l-6.3 2.5a5.4 5.4 0 0 1-3.8-.7l-.3-.7M119.4 200.3h.1M338.1 200.1l.7 .2M338.1 200.1h2.2M338.7 200.3h.2M338.7 200.3h1.1h-.3M340.3 200.1l-.6 .2"/>
<circle cx="139" cy="147.5" r="1.85"/>
<circle cx="139" cy="158.3" r="1.85"/>
<circle cx="147.2" cy="150.8" r="1.85"/>
<circle cx="139" cy="173.6" r="1.84"/>
<circle cx="147.2" cy="176.8" r="1.85"/>
<circle cx="147.2" cy="161.5" r="1.86"/>
<circle cx="312.5" cy="178.5" r="1.86"/>
<circle cx="139" cy="184.3" r="1.84"/>
<circle cx="147.2" cy="187.5" r="1.85"/>
<circle cx="312.5" cy="190.2" r="1.86"/>
</g>
<g fill="none" stroke="#000" stroke-width=".3">
<path d="M108.6 48h-3.9l-17.5 17.6M81.2 69.3l4.6 1.8M83.2 68.2l2.3 .9M85.8 69l1.2 1.9M86.1 71.2l.3 .1M88.6 63.5l.7 .7-2.1 1.4zM89.5 76.6l1.1 .4M90.2 75.4l1.1 .4M97.3 78.8a2.21 2.21 0 0 0-2 1.4 2.21 2.21 0 0 0 .5 2.3M99.4 71.8l1.1 .4M288.1 72.7l2.1-1.5-1.4 2.2zM290.2 71.2l-7.3 7.3"/>
<path d="M299.7 71.9l-2.6 .2M308.6 70.2l-1.2 .1M317.8 70.9l-1.2 .1M318.5 71.9l-1.2 .1M83.7 82.8l2.2-1.4-1.5 2.1zM85.9 81.4l-10.9 10.8h-55.1M89.5 84.8l1.1 .5M91.8 87.4v1.4M94.2 83.9l-3.4 1.3M101.2 81.1l-.7 .3M101.9 83.3l-9.5 3.8M117.8 96.8l1.3 .5"/>
<path d="M301.3 99.2l-1.5 .1M311.8 80.6l5.5 .4 1.2-.1M319.5 82.5h.2v1.6M331 97.8l-16.9 16.9M93.1 111.2l1 .4M95.4 113.7v1.4M109.9 105.4l-14.9 5.9M111 107.4l-14.8 5.9M127.2 116.6l-.5 .2M127.2 118.5l-.5 .2M127.4 116.6l-.7 .2M127.4 118.5l-.7 .3"/>
<path d="M131.3 115.3l-4.3 1.7M131.3 117.3l-4.3 1.6M131.3 119.2l-4.3 1.7M133.6 103l1.2 .5M158.8 111h-3.1l-25.7 25.8M191.8 119.6l5.9 6M227.9 114.2v1.6M231.5 115.5v.4M235.8 117.1v1.6M287.6 117.5l2.1-1.4-1.4 2.1zM289.7 116.1l-8.2 8.2M304.4 106.6l16.5 1.2 1.1-.1"/>
<path d="M315.6 112.6l.7 .7-2.2 1.4zM323 109.3h.2v1.7M84.2 129.4a3.8 3.8 0 0 1-5.6 3.2 3.8 3.8 0 0 1-.2-6.4 3.8 3.8 0 0 1 5.8 2.7v.5h4.6l16.6 16.6M127.2 120.4l-.5 .2M127.2 122.3l-.5 .2M127.2 124.3l-.5 .2M127.2 126.2l-.5 .2M127.2 128.1l-.5 .2M127.2 130l-.5 .2M127.2 132l-.5 .1M127.2 133.9l-.5 .2M127.2 135.8l-.5 .2"/>
<path d="M127.2 137.7l-.5 .2M127.2 139.7l-.5 .1M127.4 120.4l-.7 .3M127.4 122.3l-.7 .3M127.4 124.2l-.7 .3M127.4 126.2l-.7 .3M127.4 128.1l-.7 .3M127.4 130l-.7 .3M127.4 132l-.7 .2M127.4 133.9l-.7 .3M127.4 135.8l-.7 .3M127.4 137.7l-.7 .3"/>
<path d="M127.4 139.6l-.7 .3M131.3 121.1l-4.3 1.7M131.3 123l-4.3 1.7M131.3 125l-4.3 1.6M131.3 126.9l-4.3 1.7M131.3 128.8l-4.3 1.7M131.3 130.7l-4.3 1.7M131.3 132.7l-4.3 1.6M131.3 134.6l-4.3 1.7M131.3 136.5l-4.3 1.7M131.3 138.4l-4.3 1.7M131.4 134.6l.7 .8-2.1 1.4z"/>
<path d="M147.3 138.6v.9M147.8 138.6v.9M149.6 139.3v1.5M149.8 139.3v1.6M150.1 139.1v.9M196.2 125.9a2.03 2.03 0 0 1 3.1 1.2 2.68 2.68 0 0 1-.7 4 3.5 3.5 0 0 1-2.8-4.7zM196.3 123.5l1.4 2.1-2.1-1.4zM197.1 125a4 4 0 0 1 2.8 5.7l-.4 .4M204.4 124.1l.7 .7-2.1 1.4zM208.8 120.4l-5.8 5.8M212.7 132.4a2.05 2.05 0 0 1 3.1 1.2 2.67 2.67 0 0 1-.7 4 3.5 3.5 0 0 1-2.4-5.2zM213.6 131.5a4 4 0 0 1 3.1 5l-.7 1.1"/>
<path d="M227.2 129l-15.1 15.1M235.8 134.6l2.2 1.4-.8 .8zM235.8 120.8v37.1M235.8 134.6l4.2 4.1M289.7 134.7l1.2 .2M299.8 138l1.2 .1M99.9 156.7v.8M99.9 158.6v18.6M101.8 157.5v.8M101.8 159.3v18.6M101.9 157.5v.8M101.9 159.3v18.6"/>
<path d="M102 156.4v.2M103.3 157.6v.8M103.3 159.4v18.6M103.5 157.6v.8M103.5 159.4v18.6M103.8 157.4v.8M103.8 159.3v18.6M103.9 155.7v.9M104 143.9l1.4 2.1-2.1-1.4zM104.4 155.7v.9M106.3 156.5v.8M106.3 158.3v18.6"/>
<path d="M106.5 156.8v.8M106.5 158.7v18.5M106.9 159v.8M107.2 159.6v.8M108.9 157.8v.8M108.9 158.6v.7M109 157.8v.8M109 158.7v.6M109.5 157.8v.8M109.5 158.7v.8M109.8 157.8v1M111.7 158.6v.1"/>
<path d="M114.2 155.1l-1.1 .4M117.2 158v.8M117.2 159.9v18.5M117.9 158.4l-.5 .2M127.2 141.6l-.5 .2M127.2 143.5l-.5 .2M127.2 145.4l-.5 .2M127.2 149.3l-.5 .2M127.2 151.2l-.5 .2M127.2 153.1l-.5 .2M127.2 155.1l-.5 .1M127.2 157l-.5 .2"/>
<path d="M127.2 158.9l-.5 .2M127.4 141.6l-.7 .3M127.4 143.5l-.7 .3M127.4 145.4l-.7 .3M127.4 147.3l-.7 .3 .5-.2M127.4 149.3l-.7 .2M127.4 151.2l-.7 .3M127.4 153.1l-.7 .3M127.4 155l-.7 .3M127.4 157l-.7 .2M127.4 158.9l-.7 .3M131.3 140.4l-4.3 1.6"/>
<path d="M131.3 142.3l-4.3 1.7M131.3 144.2l-4.3 1.7M131.3 146.1l-4.3 1.7M131.3 148.1l-4.3 1.6M131.3 150l-4.3 1.7M131.3 151.9l-4.3 1.7M131.3 153.8l-4.3 1.7M131.3 155.7l-4.3 1.7M131.3 157.7l-4.3 1.6M131.3 159.6l-4.3 1.7M137.4 146.6a1.52 1.52 0 0 1 1.7 .6 1.52 1.52 0 0 1-.1 1.7 1.33 1.33 0 0 1-1.4-.1 1.33 1.33 0 0 1-.5-1.4zM137.4 157.3a1.52 1.52 0 0 1 1.7 .6 1.52 1.52 0 0 1-.1 1.8 1.12 1.12 0 0 1-1.7-.9l-.1-.9z"/>
<path d="M137.9 146.2a1.92 1.92 0 0 1 1.2 3M137.9 156.9a1.92 1.92 0 0 1 1.2 3M145.7 149.8a1.47 1.47 0 0 1 1.5 .5 1.47 1.47 0 0 1 .3 1.5 .87 .87 0 0 1-.9 .7 .87 .87 0 0 1-.8-.7 1.69 1.69 0 0 1-.1-2zM146.1 149.4a1.95 1.95 0 0 1 1.3 3.1M146.4 142.3l-1 .4M147.8 144.7l-1 .4M150.1 140.1v.9M150.2 145.6l-1.1 .4M150.7 144.6v1.3M151.2 144.6v.8M151.2 145.5v.9M151.6 148l-1.1 .5"/>
<path d="M153.3 140.8v.8M155.1 141.4v.2M157.3 142.2v.8M157.3 144.1v18.5M191.1 156.6l-29.4 16.4M196.2 147.3a2.01 2.01 0 0 1 3.1 1.3 2.86 2.86 0 0 1-.5 3.8 3.1 3.1 0 0 1-3.1-3.5v-.8zM197.1 146.4a4 4 0 0 1 2.8 5.7l-.4 .4M210.7 157.1l2.1-1.4-1.4 2.1zM212.7 153.8a2.05 2.05 0 0 1 3.1 1.3 2.68 2.68 0 0 1-.7 3.9 3.5 3.5 0 0 1-2.4-5.2zM212.8 155.7l-2.7 2.7M213.6 152.9a4 4 0 0 1 3.1 5.1l-.7 1M221.6 151.7l.7 .7-2.1 1.4z"/>
<path d="M227.2 146.8l-7 7M294.2 144.1v24.3M296.4 143.9v.1M298.2 143.8v.3M322 155.5l-8 8M334.3 147.1v24.3M339.8 147.2h.1M340.3 147.5v24.3M340.5 147.5v24.3M341.7 147v.3M342 147v.3M342.2 147.5v24.3"/>
<path d="M342.3 147.5v24.3M342.5 147v.3M342.6 147v.3M344.2 147.4v24.3M344.3 147.3v24.4M344.5 147.2v24.4M345 146.8v24.4M345.2 146.7v24.4M347.1 147.6h.1M347.1 146.6v1M347.6 147.6h.1M347.6 146.6v1"/>
<path d="M347.7 146.9v24.4M348 147v24.3M348.2 147v24.3M349.5 146.7v.1M349.7 147v24.3M351.7 146.8v24.3M353 148.3l.8 .7-2.1 1.5zM361.9 140.2l-10.2 10.3M83.7 160.9a3.8 3.8 0 0 1-5.6 3.3 3.8 3.8 0 0 1-.2-6.5 3.8 3.8 0 0 1 5.8 2.8v.4h3.4l12.8 12.8M98.4 171.5l1.5 2.2-2.2-1.4zM99.9 178.2v.8M101.8 179v.8"/>
<path d="M101.9 179v.8M103.3 179.1v.8M103.5 179.1v.8M103.8 179v.7M104.4 177.4v.7M106.3 178v.8M106.5 178.3v.8M106.9 160.9v18.6M107.2 161.5v18.6M109.2 160.4v.8M109.2 162.3v18.5M109.3 160.4v.8"/>
<path d="M109.3 162.3v18.6M111 160.4v.8M111 162.3v18.6M111.2 160.4v.8M111.2 162.3v18.5M117.2 179.5v.8M119.3 160.8l-1.1 .4M119.5 161a1.88 1.88 0 0 1 0 2.5M119.5 171.7a1.86 1.86 0 0 1 0 2.5M127.2 160.8l-.5 .2M127.2 162.8l-.5 .1M127.2 164.7l-.5 .2"/>
<path d="M127.2 166.6l-.5 .2M127.4 160.8l-.7 .3M127.4 162.7l-.7 .3M127.4 164.7l-.7 .2M127.4 166.6l-.7 .3M131.3 165.4l-4.3 1.6M131.3 161.5l-4.3 1.7M131.3 163.4l-4.3 1.7M137.4 172.6a1.46 1.46 0 0 1 1.5 .4 1.46 1.46 0 0 1 .3 1.5 .85 .85 0 0 1-.8 .7 .85 .85 0 0 1-.9-.6 1.6 1.6 0 0 1-.1-2zM137.9 172.2a1.93 1.93 0 0 1 1.2 3M145.7 160.5a1.47 1.47 0 0 1 1.5 .5 1.47 1.47 0 0 1 .3 1.5 .93 .93 0 0 1-1.1 .7 .93 .93 0 0 1-.8-.9l-.2-.9zM145.7 175.9a1.46 1.46 0 0 1 1.5 .4 1.46 1.46 0 0 1 .3 1.5 .93 .93 0 0 1-1.1 .7 .93 .93 0 0 1-.8-.9l-.2-.9z"/>
<path d="M146.1 160.1a1.96 1.96 0 0 1 1.3 3.1M146.1 175.4a1.92 1.92 0 0 1 1.3 3.1M153.3 166.8v.8M155.1 167.4v.2M157.3 163.7v.8M157.3 168.2v.8M157.3 170.1v18.6M224.5 167.3l-2.1 .9M235.8 160.1v1.6M285.4 175.7l8.8 8.8M294.2 172.3v24.4M296.4 172.2h.1"/>
<path d="M298.2 172v.4M304.5 178.1a.96 .96 0 0 1 1.1-.2 .96 .96 0 0 1 .5 1.1 1.16 1.16 0 0 1-.3 1.3 1.16 1.16 0 0 1-1.4 .1 1.78 1.78 0 0 1 .1-2.3zM305 177.6a1.75 1.75 0 0 0-1.3 1.6 1.75 1.75 0 0 0 1.1 1.7M312.7 177.5a.93 .93 0 0 1 1.1-.2 .93 .93 0 0 1 .5 1 1.15 1.15 0 0 1-.3 1.4 1.15 1.15 0 0 1-1.4 .1 1.82 1.82 0 0 1 .1-2.3zM313.3 177a1.77 1.77 0 0 0-1.3 1.5 1.77 1.77 0 0 0 1 1.8M315.4 161.4l.8 .7-2.2 1.4zM332.1 179.9a2.06 2.06 0 0 0 0 2.9M334.3 175.3v24.3M339.8 175.4v.1M340.3 175.8v24.3M340.5 175.8v24.3M341.7 175.3v.3"/>
<path d="M342 175.3v.3M342.2 175.8v24.3M342.3 175.8v24.3M342.5 175.3v.3M342.6 175.3v.3M344.2 175.6v24.3M344.3 175.6v24.3M344.5 175.5v24.3M345 175.1v24.3M345.2 175v24.3M347.1 170v1M347.1 174.9v1"/>
<path d="M347.6 170.3v.7M347.6 174.9v1M347.7 175.2v24.3M348 175.2v24.4M348.2 175.2v24.4M349.5 175h.1M349.7 175.2v24.3M351.7 175v24.4M99.9 182.8v.7M99.9 184.6v18.6M101.8 183.5v.8M101.8 185.4v18.5"/>
<path d="M101.9 183.5v.8M101.9 185.4v18.6M102 182.4v.2M103.3 183.6v.8M103.3 185.5v18.5M103.5 183.6v.8M103.5 185.5v18.5M103.8 183.5v.8M103.8 185.3v18.6M103.9 181.7v1M104.4 181.7v1M106.3 182.5v.8"/>
<path d="M106.3 184.4v18.5M106.5 182.8v.8M106.5 184.7v18.6M106.9 180.5v.9M106.9 185.1v.7M106.9 186.9v18.6M107.2 181.1v.8M107.2 185.6v.9M107.2 187.5v18.6M108.9 183.8v.8M108.9 184.7v.6M109 183.8v.8"/>
<path d="M109 184.7v.7M109.2 181.9v.8M109.2 186.4v.8M109.2 188.3v18.6M109.3 181.9v.9M109.3 186.4v.8M109.3 188.3v18.6M109.5 183.8v.8M109.5 184.7v.8M109.8 183.9v.9M111 181.9v.9M111 186.4v.8"/>
<path d="M111 188.3v18.6M111.2 181.9v.8M111.2 186.4v.8M111.2 188.3v18.6M111.7 184.6v.1M117.2 184v.8M117.2 185.9v18.6M119.5 187a1.88 1.88 0 0 1 0 2.5M119.5 197.8a1.86 1.86 0 0 1 0 2.4M137.4 183.3a1.54 1.54 0 0 1 1.7 .7 1.54 1.54 0 0 1-.1 1.7 1.12 1.12 0 0 1-1.7-1l-.1-.8zM137.9 182.9a1.92 1.92 0 0 1 1.2 3M145.7 186.6a1.45 1.45 0 0 1 1.5 .4 1.45 1.45 0 0 1 .3 1.5 .93 .93 0 0 1-1.1 .7 .93 .93 0 0 1-.8-.9l-.2-.8z"/>
<path d="M146.1 186.1a1.93 1.93 0 0 1 1.3 3.1M151.6 193.3l-1.1 .5M157.3 189.7v.8M292.1 183.1l.7-.7 1.4 2.1zM299.8 197.1l1.2 .1M300.2 193.1l2.1-1.4-1.4 2.1zM302.3 191.7l-9.6 9.6M304.5 189.7a.96 .96 0 0 1 1.1-.1 .96 .96 0 0 1 .5 1 1.18 1.18 0 0 1-.3 1.4 1.18 1.18 0 0 1-1.4 0 1.78 1.78 0 0 1 .1-2.3zM305 189.2a1.75 1.75 0 0 0-1.3 1.6 1.75 1.75 0 0 0 1.1 1.7M305.4 191.7l9.5 9.5M305.4 191.7l2.1 1.4-.7 .7zM312.5 189.3a1.03 1.03 0 0 1 1.4-.3 1.03 1.03 0 0 1 .5 1.3 1.11 1.11 0 0 1-.5 1.2 1.11 1.11 0 0 1-1.3-.1 1.92 1.92 0 0 1-.1-2.1z"/>
<path d="M313.3 188.6a1.77 1.77 0 0 0-1.3 1.6 1.77 1.77 0 0 0 1 1.7M332.1 191.5a2.06 2.06 0 0 0 0 2.9M332.1 199.5l1.2 .1M347.1 198.3v.9M347.6 198.5v.7M99.9 204.3v.8M101.8 205v.8M101.9 205v.8M103.3 205.1v.8M103.5 205.1v.8M103.8 205v.8M104.4 203.5v.6"/>
<path d="M106.3 204v.8M106.5 204.4v.8M106.9 206.6v.8M107.2 207.2v.8M109.2 207.9v.8M109.3 208v.7M111 208v.7M111.2 207.9v.8M117.2 205.5v.8M119.3 206.1l-1.1 .4M36.9 244.5h196.6v42.5h-196.6zM36.9 249.8h196.6"/>
<path d="M36.9 255.1h196.6M50.5 244.5v42.5M65.1 244.5v42.5M120.1 244.5v42.5M208.1 244.5v42.5M36.9 260.4h196.6M36.9 265.7h196.6M36.9 271h196.6M36.9 276.3h196.6M36.9 281.6h196.6"/>
<circle cx="112.3" cy="48.1" r="3.8"/>
<circle cx="280.3" cy="81.1" r="3.8"/>
<circle cx="333.6" cy="95.2" r="3.7"/>
<circle cx="162.6" cy="111.1" r="3.7"/>
<circle cx="189.1" cy="117" r="3.7"/>
<circle cx="211.5" cy="117.7" r="3.8"/>
<circle cx="229.8" cy="126.4" r="3.7"/>
<circle cx="278.8" cy="127" r="3.7"/>
<circle cx="364.6" cy="137.5" r="3.8"/>
<circle cx="217.8" cy="141.7" r="30.7"/>
<circle cx="229.8" cy="144.2" r="3.7"/>
<circle cx="242.6" cy="141.4" r="3.8"/>
<circle cx="324.7" cy="152.9" r="3.7"/>
<circle cx="207.4" cy="161.1" r="3.7"/>
<circle cx="282.8" cy="173.1" r="3.7"/>
<circle cx="148.3" cy="180.5" r="15.3"/>
<circle cx="290" cy="204" r="3.8"/>
<circle cx="317.5" cy="203.8" r="3.7"/>
</g>
<g fill="#000">
<circle cx="315" cy="76.6" r=".18"/>
<circle cx="321.2" cy="75.9" r=".18"/>
<circle cx="132.3" cy="102.7" r=".18"/>
<circle cx="133.6" cy="102.3" r=".18"/>
<circle cx="301" cy="117.8" r=".18"/>
<circle cx="301.3" cy="106" r=".18"/>
<circle cx="338.5" cy="108" r=".18"/>
<circle cx="301" cy="129.1" r=".18"/>
<circle cx="106.9" cy="159.9" r=".18"/>
<circle cx="344.5" cy="148.2" r=".18"/>
<circle cx="340.3" cy="171.8" r=".18"/>
<circle cx="344.2" cy="171.7" r=".18"/>
<circle cx="344.5" cy="171.6" r=".18"/>
<circle cx="344.5" cy="176.4" r=".18"/>
<circle cx="344.5" cy="170.6" r=".18"/>
<circle cx="344.2" cy="199.9" r=".18"/>
<circle cx="344.5" cy="198.8" r=".18"/>
<circle cx="344.5" cy="199.8" r=".18"/>
<circle cx="106.9" cy="206.5" r=".18"/>
<circle cx="106.9" cy="207.4" r=".18"/>
<circle cx="340.3" cy="200.1" r=".18"/>
</g>
<g fill="none" stroke="#000" stroke-width=".71">
<path d="M10.1 10h400.1v277h-400.1zM70.1 6.6v3.4M140.2 6.6v3.4M207.3 5h5.8l-2.9 5zM210.2 0v10M280.2 6.6v3.4M350.2 6.6v3.4M6.7 74.2h3.4M410.2 74.2h3.4M.2 148.5h9.9M5.1 145.6l5 2.9-5 2.9zM410.2 148.5l5-2.9v5.8z"/>
<path d="M410.2 148.5h9.9M6.7 222.7h3.4M410.2 222.7h3.4M70.1 287v3.4M140.2 287v3.4M210.2 287l2.9 5h-5.8zM210.2 287v10M280.2 287v3.4M350.2 287v3.4"/>
</g>
<path d="M270.1 257h140.1v30h-140.1zM303.2 257v16M350.2 257v30M390.2 257v12M270.1 265h33.1M270.1 273h80.1M350.2 277h60M350.2 269h60M350.2 263h60M370.2 277v10M390.2 277v10" fill="none" stroke="#000" stroke-width=".51"/>
<g fill="#000" stroke="#000" stroke-width=".3">
<path d="M88.6 63.5l.7 .7-2.1 1.4zM288.1 72.7l2.1-1.5-1.4 2.2zM83.7 82.8l2.2-1.4-1.5 2.1zM287.6 117.5l2.1-1.4-1.4 2.1zM315.6 112.6l.7 .7-2.2 1.4zM131.4 134.6l.7 .8-2.1 1.4zM196.3 123.5l1.4 2.1-2.1-1.4zM204.4 124.1l.7 .7-2.1 1.4zM235.8 134.6l2.2 1.4-.8 .8zM104 143.9l1.4 2.1-2.1-1.4zM210.7 157.1l2.1-1.4-1.4 2.1zM212.4 144.4l.1 .5z"/>
<path d="M212.2 144.2l.3 .7zM212 144l.5 .9zM211.8 143.9l.7 1zM211.6 143.8l.9 1.1zM211.3 143.7l.3 .1 .9 1.1zM211 143.7h.3l1.2 1.2zM210.8 143.8l.2-.1 1.5 1.2zM210.5 143.9l.3-.1 1.7 1.1zM210.3 144.1l.2-.2 2 1zM210.3 144.1l2.2 .8-2.3-.6zM210.2 144.3l2.3 .6-2.5-.3zM210 144.6l2.5 .3-2.5-.1z"/>
<path d="M210 144.8l2.5 .1-2.5 .2zM210 145.1l2.5-.2-2.5 .5zM210 145.4l2.5-.5-2.3 .7zM210.2 145.6l2.3-.7-2.2 .9zM210.3 145.8l2.2-.9-2 1.1zM210.5 146l2-1.1-1.7 1.2zM210.8 146.1l1.7-1.2-1.5 1.3zM211 146.2l1.5-1.3-1.2 1.3zM212.5 144.9l-.9 1.3h-.3zM212.5 144.9l-.9 1.3zM212.5 144.9l-.7 1.2zM212.5 144.9l-.5 1z"/>
<path d="M212.5 144.9l-.3 .8zM212.5 144.9l-.1 .6zM212.5 144.9l-.1 .3zM221.6 151.7l.7 .7-2.1 1.4zM353 148.3l.8 .7-2.1 1.5zM98.4 171.5l1.5 2.2-2.2-1.4zM315.4 161.4l.8 .7-2.2 1.4zM292.1 183.1l.7-.7 1.4 2.1zM300.2 193.1l2.1-1.4-1.4 2.1zM305.4 191.7l2.1 1.4-.7 .7z"/>
</g>
<text font-size="7.9" x="202.1" y="83.5">A ( 2 : 3 )</text>
<text font-size="7.2" x="134.3" y="199.7">A</text>
<text font-size="6.3" x="129.3" y="26.2">Unión patines y cremallera al conjunto soldado de regulación</text>
<g font-size="4.7">
<text x="304.6" y="260.9">PLANO ENS COLUMNA</text>
<text x="304.6" y="266.3">DIRECCIÓN INDUSTRIAL</text>
<text x="304.6" y="271.7">MAQSIM V30</text>
</g>
<g font-size="4.2">
<text x="34" y="9.6">6</text>
<text x="104" y="9.6">5</text>
<text x="174" y="9.6">4</text>
<text x="244" y="9.6">3</text>
<text x="314" y="9.6">2</text>
<text x="384" y="9.6">1</text>
<text x="6.8" y="38.7">D</text>
<text x="410.6" y="38.7">D</text>
<text x="7" y="112.9">C</text>
<text x="410.8" y="112.9">C</text>
<text x="7" y="187.1">B</text>
<text x="410.8" y="187.1">B</text>
<text x="7" y="261.3">A</text>
<text x="410.8" y="261.3">A</text>
<text x="34" y="290.4">6</text>
<text x="104" y="290.4">5</text>
<text x="174" y="290.4">4</text>
<text x="244" y="290.4">3</text>
<text x="314" y="290.4">2</text>
<text x="384" y="290.4">1</text>
</g>
<g font-size="3.9">
<text x="111.3" y="49.3">6</text>
<text x="22.8" y="82.2">La manivela se pondrá al final</text>
<text x="279.3" y="82.4">6</text>
<text x="19.9" y="86.7">cuando se haya montado sobre</text>
<text x="21.2" y="91.2">la parte superior de la columna</text>
<text x="332.6" y="96.5">4</text>
<text x="161.6" y="112.3">1</text>
<text x="188.1" y="118.2">5</text>
<text x="210.4" y="119">3</text>
<text x="79.5" y="130.7">2</text>
<text x="228.8" y="127.7">2</text>
<text x="277.8" y="128.2">2</text>
<text x="241.6" y="142.6">7</text>
<text x="363.5" y="138.8">7</text>
<text x="228.8" y="145.4">3</text>
<text x="323.7" y="154.1">4</text>
<text x="79" y="162.2">7</text>
<text x="206.5" y="162.3">5</text>
<text x="281.8" y="174.3">7</text>
<text x="289" y="205.2">3</text>
<text x="316.5" y="205">5</text>
<text x="39.6" y="248.3">ITEM</text>
<text x="54.6" y="248.4">QTY</text>
<text x="80.7" y="248.3">PART NUMBER</text>
<text x="153.4" y="248.4">DESCRIPTION</text>
<text x="212.7" y="248.5">MASS (kg)</text>
<text x="42.7" y="253.7">1</text>
<text x="56.9" y="253.7">1</text>
<text x="66" y="253.7">CD‐IND‐30‐CREM‐01</text>
<text x="121" y="253.8">Cremallera módulo 2</text>
<text x="209.1" y="253.7">0,42</text>
<text x="42.7" y="259">2</text>
<text x="56.9" y="259">1</text>
<text x="66.1" y="259">CD‐IND‐30‐SINT‐03</text>
<text x="121" y="259.1">Conjunto soldado regulación</text>
<text x="209.1" y="259">2,53</text>
<text x="42.7" y="264.3">3</text>
<text x="42.7" y="269.6">4</text>
<text x="55.8" y="264.3">16</text>
<text x="56.9" y="269.6">2</text>
<text x="66" y="264.3">DIN 125 ‐ A 6,4</text>
<text x="66.1" y="269.6">DIN 7991 ‐ M6 x 10</text>
<text x="121" y="264.4">Washer</text>
<text x="121" y="269.7">Countersunk Screw</text>
<text x="209.1" y="264.3">0</text>
<text x="209.1" y="269.6">0</text>
<text x="42.7" y="274.9">5</text>
<text x="55.8" y="274.9">16</text>
<text x="66" y="274.9">DIN 912 ‐ M6 x 20</text>
<text x="121" y="275">Cylinder Head Cap Screw</text>
<text x="209.1" y="274.9">0,01</text>
<text x="42.7" y="280.2">6</text>
<text x="56.9" y="280.2">1</text>
<text x="66" y="280.3">Manilla graduable</text>
<text x="121" y="280.3">Elesa Ganter. GN300‐108‐M12‐32‐SW</text>
<text x="209.1" y="280.2">0,04</text>
<text x="42.7" y="285.5">7</text>
<text x="56.9" y="285.6">4</text>
<text x="66" y="285.6">TW_03_25_Patin</text>
<text x="209.1" y="285.6">0,08</text>
</g>
<text font-size="3.1" x="352.5" y="275.2">CD‐INDJOY‐30‐01‐ENS01</text>
<g font-size="2.4">
<text x="271.2" y="259.7">SCALE:</text>
<text x="350.6" y="260.9">DRAWN: Adrian Parro</text>
<text x="391.2" y="260.6">26/01/2015</text>
<text x="350.6" y="267">CHECKED: Antonio García</text>
<text x="350.7" y="271.4">DWG NO:</text>
<text x="351.6" y="279.3">REV</text>
<text x="372" y="279.4">SIZE</text>
<text x="391" y="279.6">SHEET</text>
<text x="377.9" y="283.8">A3</text>
<text x="398.3" y="283.8">3 /9</text>
</g>
</svg>
